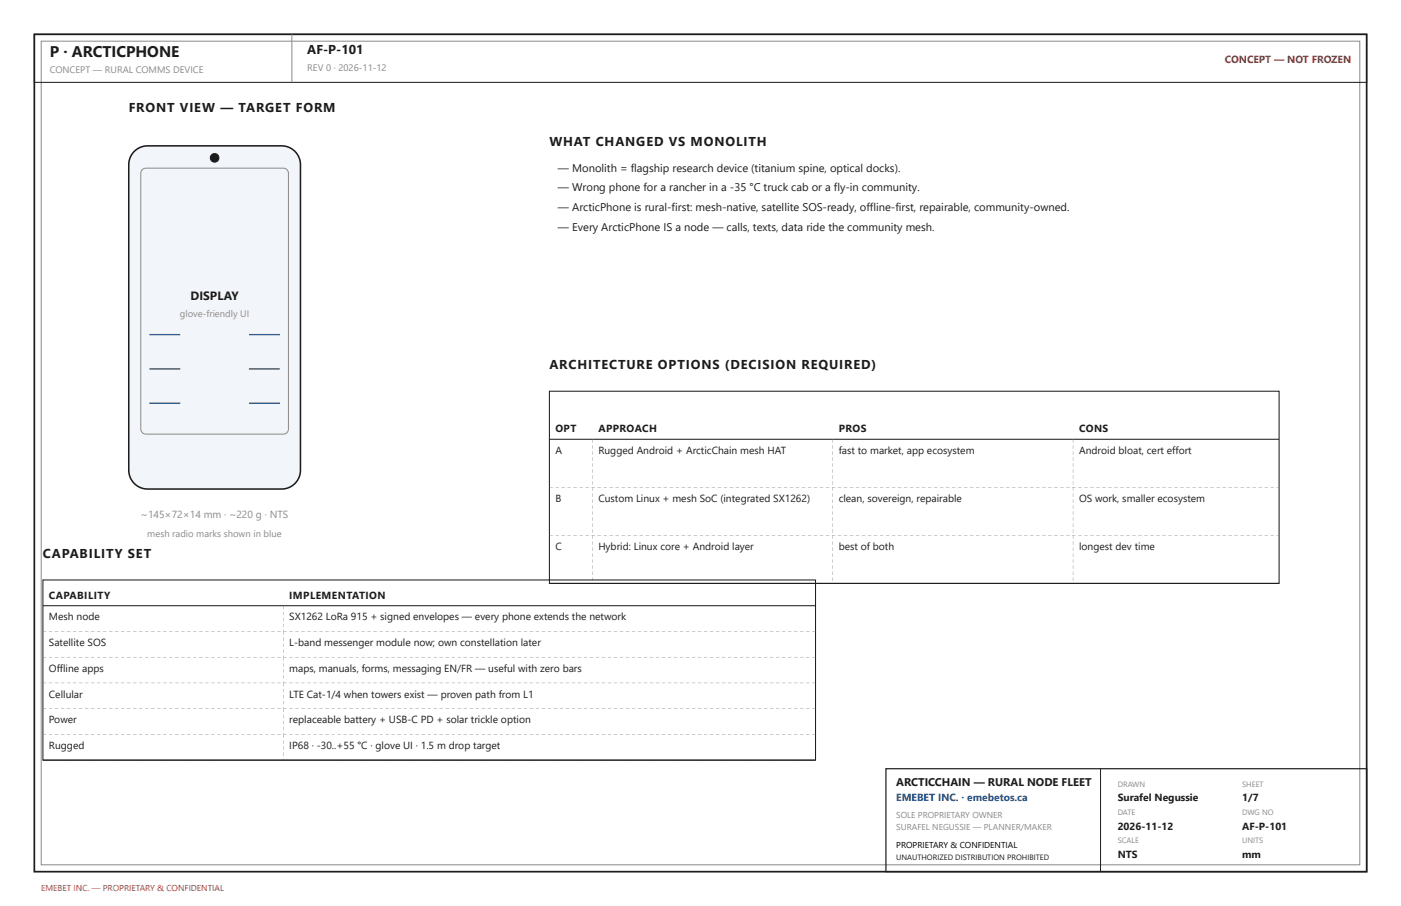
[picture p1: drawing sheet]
<svg xmlns="http://www.w3.org/2000/svg" width="432mm" height="279mm" viewBox="0 0 432 279" stroke-linecap="round" stroke-linejoin="round" font-family="sans-serif">
<path d="M10.6 10.6h410.6v258.2h-410.6z" fill="none" stroke="#1c1c1c" stroke-width=".53"/>
<path d="M12.7 12.7h406.4v254h-406.4zM90 10.6v14.8" fill="none" stroke="#8a8a8a" stroke-width=".31"/>
<path d="M10.6 10.6h410.6v14.8h-410.6z" fill="none" stroke="#1c1c1c" stroke-width=".32"/>
<path d="M41.4 46.7l1.7-1.2 2.2-.5h41.7l1.7 .3 1.3 .7 1.2 1 .9 1.4 .5 2.4v94.4l-.3 1.7-.7 1.3-1 1.2-1.4 .9-2.4 .5h-41.7l-1.6-.4-1.4-.7-1.1-1-.8-1.3-.5-2.4v-94.2l.4-2.2z" fill="#f2f5f9"/>
<path d="M41.4 46.7l1.7-1.2 2.2-.5h41.7l1.7 .3 1.3 .7 1.2 1 .9 1.4 .5 2.4v94.4l-.3 1.7-.7 1.3-1 1.2-1.4 .9-2.4 .5h-41.7l-1.6-.4-1.4-.7-1.1-1-.8-1.3-.5-2.4v-94.2l.4-2.2z" fill="none" stroke="#1c1c1c" stroke-width=".48"/>
<path d="M43.9 52.3l1.1-.4h42.3a1.59 1.59 0 0 1 1.6 1.5v78.9a1.59 1.59 0 0 1-1.6 1.6h-42.3a1.59 1.59 0 0 1-1.6-1.6v-78.9z" fill="none" stroke="#8a8a8a" stroke-width=".31"/>
<circle cx="66.1" cy="48.7" r="1.32" fill="#1c1c1c"/>
<circle cx="66.1" cy="48.7" r="1.32" fill="none" stroke="#1c1c1c" stroke-width=".31"/>
<path d="M46 103.2h9.6M46 113.8h9.6M76.7 103.2h9.6M76.7 113.8h9.6M46 124.4h9.6M76.7 124.4h9.6" fill="none" stroke="#1a4f8a" stroke-width=".4"/>
<path d="M169.3 120.6h224.9v59.3h-224.9zM169.3 135.5h224.9" fill="none" stroke="#1c1c1c" stroke-width=".32"/>
<g fill="#8a8a8a">
<path d="M182.5 135.5l.1 1zM182.5 137.3l.1 1.1zM182.5 139.2l.1 1zM182.5 141l.1 1.1zM182.5 142.9l.1 1zM182.5 144.7l.1 1.1zM182.5 146.6l.1 1zM182.5 148.4l.1 1.1z"/>
<path d="M256.6 135.5l.1 1zM256.6 137.3l.1 1.1zM256.6 139.2l.1 1zM256.6 141l.1 1.1zM256.6 142.9l.1 1zM256.6 144.7l.1 1.1zM256.6 146.6l.1 1zM256.6 148.4l.1 1.1z"/>
<path d="M330.7 135.5l.1 1zM330.7 137.3l.1 1.1zM330.7 139.2l.1 1zM330.7 141l.1 1.1zM330.7 142.9l.1 1zM330.7 144.7l.1 1.1zM330.7 146.6l.1 1zM330.7 148.4l.1 1.1z"/>
<path d="M169.3 150.2l1.1 .1zM171.2 150.2l1 .1zM173 150.2l1.1 .1zM174.9 150.2l1 .1zM176.7 150.2l1.1 .1zM178.6 150.2l1.1 .1zM180.4 150.2l1.1 .1zM182.3 150.2l1.1 .1zM184.1 150.2l1.1 .1zM186 150.2l1.1 .1zM187.9 150.2l1 .1zM189.7 150.2l1.1 .1zM191.6 150.2l1 .1zM193.4 150.2l1.1 .1zM195.3 150.2l1 .1zM197.1 150.2l1.1 .1zM199 150.2l1 .1zM200.8 150.2l1.1 .1zM202.7 150.2l1 .1zM204.5 150.2l1.1 .1zM206.4 150.2l1 .1zM208.2 150.2l1.1 .1zM210.1 150.2l1 .1zM211.9 150.2l1.1 .1zM213.8 150.2l1 .1zM215.6 150.2l1.1 .1zM217.5 150.2l1 .1zM219.3 150.2l1.1 .1zM221.2 150.2l1 .1zM223 150.2l1.1 .1zM224.9 150.2l1.1 .1zM226.7 150.2l1.1 .1zM228.6 150.2l1.1 .1zM230.5 150.2l1 .1zM232.3 150.2l1.1 .1zM234.2 150.2l1 .1zM236 150.2l1.1 .1zM237.9 150.2l1 .1zM239.7 150.2l1.1 .1zM241.6 150.2l1 .1zM243.4 150.2l1.1 .1zM245.3 150.2l1 .1zM247.1 150.2l1.1 .1zM249 150.2l1 .1zM250.8 150.2l1.1 .1zM252.7 150.2l1 .1zM254.5 150.2l1.1 .1zM256.4 150.2l1 .1zM258.2 150.2l1.1 .1zM260.1 150.2l1 .1zM261.9 150.2l1.1 .1zM263.8 150.2l1 .1zM265.6 150.2l1.1 .1zM267.5 150.2l1.1 .1zM269.3 150.2l1.1 .1zM271.2 150.2l1.1 .1zM273 150.2l1.1 .1zM274.9 150.2l1.1 .1zM276.8 150.2l1 .1zM278.6 150.2l1.1 .1zM280.5 150.2l1 .1zM282.3 150.2l1.1 .1zM284.2 150.2l1 .1zM286 150.2l1.1 .1zM287.9 150.2l1 .1zM289.7 150.2l1.1 .1zM291.6 150.2l1 .1zM293.4 150.2l1.1 .1zM295.3 150.2l1 .1zM297.1 150.2l1.1 .1zM299 150.2l1 .1zM300.8 150.2l1.1 .1zM302.7 150.2l1 .1zM304.5 150.2l1.1 .1zM306.4 150.2l1 .1zM308.2 150.2l1.1 .1zM310.1 150.2l1 .1zM311.9 150.2l1.1 .1zM313.8 150.2l1.1 .1zM315.6 150.2l1.1 .1zM317.5 150.2l1.1 .1zM319.4 150.2l1 .1zM321.2 150.2l1.1 .1zM323.1 150.2l1 .1zM324.9 150.2l1.1 .1zM326.8 150.2l1 .1zM328.6 150.2l1.1 .1zM330.5 150.2l1 .1zM332.3 150.2l1.1 .1zM334.2 150.2l1 .1zM336 150.2l1.1 .1zM337.9 150.2l1 .1zM339.7 150.2l1.1 .1zM341.6 150.2l1 .1zM343.4 150.2l1.1 .1zM345.3 150.2l1 .1zM347.1 150.2l1.1 .1zM349 150.2l1 .1zM350.8 150.2l1.1 .1zM352.7 150.2l1 .1zM354.5 150.2l1.1 .1zM356.4 150.2l1.1 .1zM358.2 150.2l1.1 .1zM360.1 150.2l1.1 .1zM361.9 150.2l1.1 .1zM363.8 150.2l1.1 .1zM365.7 150.2l1 .1zM367.5 150.2l1.1 .1zM369.4 150.2l1 .1zM371.2 150.2l1.1 .1zM373.1 150.2l1 .1zM374.9 150.2l1.1 .1zM376.8 150.2l1 .1zM378.6 150.2l1.1 .1zM380.5 150.2l1 .1zM382.3 150.2l1.1 .1zM384.2 150.2l1 .1zM386 150.2l1.1 .1zM387.9 150.2l1 .1zM389.7 150.2l1.1 .1zM391.6 150.2l1 .1zM393.4 150.2l.8 .1z"/>
<path d="M182.5 150.3l.1 1zM182.5 152.1l.1 1.1zM182.5 154l.1 1zM182.5 155.8l.1 1.1zM182.5 157.7l.1 1zM182.5 159.5l.1 1.1zM182.5 161.4l.1 1.1zM182.5 163.2l.1 1.1z"/>
<path d="M256.6 150.3l.1 1zM256.6 152.1l.1 1.1zM256.6 154l.1 1zM256.6 155.8l.1 1.1zM256.6 157.7l.1 1zM256.6 159.5l.1 1.1zM256.6 161.4l.1 1.1zM256.6 163.2l.1 1.1z"/>
<path d="M330.7 150.3l.1 1zM330.7 152.1l.1 1.1zM330.7 154l.1 1zM330.7 155.8l.1 1.1zM330.7 157.7l.1 1zM330.7 159.5l.1 1.1zM330.7 161.4l.1 1.1zM330.7 163.2l.1 1.1z"/>
<path d="M169.3 165l1.1 .2zM171.2 165l1 .2zM173 165l1.1 .2zM174.9 165l1 .2zM176.7 165l1.1 .2zM178.6 165l1.1 .2zM180.4 165l1.1 .2zM182.3 165l1.1 .2zM184.1 165l1.1 .2zM186 165l1.1 .2zM187.9 165l1 .2zM189.7 165l1.1 .2zM191.6 165l1 .2zM193.4 165l1.1 .2zM195.3 165l1 .2zM197.1 165l1.1 .2zM199 165l1 .2zM200.8 165l1.1 .2zM202.7 165l1 .2zM204.5 165l1.1 .2zM206.4 165l1 .2zM208.2 165l1.1 .2zM210.1 165l1 .2zM211.9 165l1.1 .2zM213.8 165l1 .2zM215.6 165l1.1 .2zM217.5 165l1 .2zM219.3 165l1.1 .2zM221.2 165l1 .2zM223 165l1.1 .2zM224.9 165l1.1 .2zM226.7 165l1.1 .2zM228.6 165l1.1 .2zM230.5 165l1 .2zM232.3 165l1.1 .2zM234.2 165l1 .2zM236 165l1.1 .2zM237.9 165l1 .2zM239.7 165l1.1 .2zM241.6 165l1 .2zM243.4 165l1.1 .2zM245.3 165l1 .2zM247.1 165l1.1 .2zM249 165l1 .2zM250.8 165l1.1 .2zM252.7 165l1 .2zM254.5 165l1.1 .2zM256.4 165l1 .2zM258.2 165l1.1 .2zM260.1 165l1 .2zM261.9 165l1.1 .2zM263.8 165l1 .2zM265.6 165l1.1 .2zM267.5 165l1.1 .2zM269.3 165l1.1 .2zM271.2 165l1.1 .2zM273 165l1.1 .2zM274.9 165l1.1 .2zM276.8 165l1 .2zM278.6 165l1.1 .2zM280.5 165l1 .2zM282.3 165l1.1 .2zM284.2 165l1 .2zM286 165l1.1 .2zM287.9 165l1 .2zM289.7 165l1.1 .2zM291.6 165l1 .2zM293.4 165l1.1 .2zM295.3 165l1 .2zM297.1 165l1.1 .2zM299 165l1 .2zM300.8 165l1.1 .2zM302.7 165l1 .2zM304.5 165l1.1 .2zM306.4 165l1 .2zM308.2 165l1.1 .2zM310.1 165l1 .2zM311.9 165l1.1 .2zM313.8 165l1.1 .2zM315.6 165l1.1 .2zM317.5 165l1.1 .2zM319.4 165l1 .2zM321.2 165l1.1 .2zM323.1 165l1 .2zM324.9 165l1.1 .2zM326.8 165l1 .2zM328.6 165l1.1 .2zM330.5 165l1 .2zM332.3 165l1.1 .2zM334.2 165l1 .2zM336 165l1.1 .2zM337.9 165l1 .2zM339.7 165l1.1 .2zM341.6 165l1 .2zM343.4 165l1.1 .2zM345.3 165l1 .2zM347.1 165l1.1 .2zM349 165l1 .2zM350.8 165l1.1 .2zM352.7 165l1 .2zM354.5 165l1.1 .2zM356.4 165l1.1 .2zM358.2 165l1.1 .2zM360.1 165l1.1 .2zM361.9 165l1.1 .2zM363.8 165l1.1 .2zM365.7 165l1 .2zM367.5 165l1.1 .2zM369.4 165l1 .2zM371.2 165l1.1 .2zM373.1 165l1 .2zM374.9 165l1.1 .2zM376.8 165l1 .2zM378.6 165l1.1 .2zM380.5 165l1 .2zM382.3 165l1.1 .2zM384.2 165l1 .2zM386 165l1.1 .2zM387.9 165l1 .2zM389.7 165l1.1 .2zM391.6 165l1 .2zM393.4 165l.8 .2z"/>
<path d="M182.5 165.1l.1 1.1zM182.5 167l.1 1zM182.5 168.8l.1 1.1zM182.5 170.7l.1 1zM182.5 172.5l.1 1.1zM182.5 174.4l.1 1zM182.5 176.2l.1 1.1zM182.5 178.1l.1 1z"/>
<path d="M256.6 165.1l.1 1.1zM256.6 167l.1 1zM256.6 168.8l.1 1.1zM256.6 170.7l.1 1zM256.6 172.5l.1 1.1zM256.6 174.4l.1 1zM256.6 176.2l.1 1.1zM256.6 178.1l.1 1z"/>
<path d="M330.7 165.1l.1 1.1zM330.7 167l.1 1zM330.7 168.8l.1 1.1zM330.7 170.7l.1 1zM330.7 172.5l.1 1.1zM330.7 174.4l.1 1zM330.7 176.2l.1 1.1zM330.7 178.1l.1 1z"/>
<path d="M169.3 179.9l1.1 .1zM171.2 179.9l1 .1zM173 179.9l1.1 .1zM174.9 179.9l1 .1zM176.7 179.9l1.1 .1zM178.6 179.9l1.1 .1zM180.4 179.9l1.1 .1zM182.3 179.9l1.1 .1zM184.1 179.9l1.1 .1zM186 179.9l1.1 .1zM187.9 179.9l1 .1zM189.7 179.9l1.1 .1zM191.6 179.9l1 .1zM193.4 179.9l1.1 .1zM195.3 179.9l1 .1zM197.1 179.9l1.1 .1zM199 179.9l1 .1zM200.8 179.9l1.1 .1zM202.7 179.9l1 .1zM204.5 179.9l1.1 .1zM206.4 179.9l1 .1zM208.2 179.9l1.1 .1zM210.1 179.9l1 .1zM211.9 179.9l1.1 .1zM213.8 179.9l1 .1zM215.6 179.9l1.1 .1zM217.5 179.9l1 .1zM219.3 179.9l1.1 .1zM221.2 179.9l1 .1zM223 179.9l1.1 .1zM224.9 179.9l1.1 .1zM226.7 179.9l1.1 .1zM228.6 179.9l1.1 .1zM230.5 179.9l1 .1zM232.3 179.9l1.1 .1zM234.2 179.9l1 .1zM236 179.9l1.1 .1zM237.9 179.9l1 .1zM239.7 179.9l1.1 .1zM241.6 179.9l1 .1zM243.4 179.9l1.1 .1zM245.3 179.9l1 .1zM247.1 179.9l1.1 .1zM249 179.9l1 .1zM250.8 179.9l1.1 .1zM252.7 179.9l1 .1zM254.5 179.9l1.1 .1zM256.4 179.9l1 .1zM258.2 179.9l1.1 .1zM260.1 179.9l1 .1zM261.9 179.9l1.1 .1zM263.8 179.9l1 .1zM265.6 179.9l1.1 .1zM267.5 179.9l1.1 .1zM269.3 179.9l1.1 .1zM271.2 179.9l1.1 .1zM273 179.9l1.1 .1zM274.9 179.9l1.1 .1zM276.8 179.9l1 .1zM278.6 179.9l1.1 .1zM280.5 179.9l1 .1zM282.3 179.9l1.1 .1zM284.2 179.9l1 .1zM286 179.9l1.1 .1zM287.9 179.9l1 .1zM289.7 179.9l1.1 .1zM291.6 179.9l1 .1zM293.4 179.9l1.1 .1zM295.3 179.9l1 .1zM297.1 179.9l1.1 .1zM299 179.9l1 .1zM300.8 179.9l1.1 .1zM302.7 179.9l1 .1zM304.5 179.9l1.1 .1zM306.4 179.9l1 .1zM308.2 179.9l1.1 .1zM310.1 179.9l1 .1zM311.9 179.9l1.1 .1zM313.8 179.9l1.1 .1zM315.6 179.9l1.1 .1zM317.5 179.9l1.1 .1zM319.4 179.9l1 .1zM321.2 179.9l1.1 .1zM323.1 179.9l1 .1zM324.9 179.9l1.1 .1zM326.8 179.9l1 .1zM328.6 179.9l1.1 .1zM330.5 179.9l1 .1zM332.3 179.9l1.1 .1zM334.2 179.9l1 .1zM336 179.9l1.1 .1zM337.9 179.9l1 .1zM339.7 179.9l1.1 .1zM341.6 179.9l1 .1zM343.4 179.9l1.1 .1zM345.3 179.9l1 .1zM347.1 179.9l1.1 .1zM349 179.9l1 .1zM350.8 179.9l1.1 .1zM352.7 179.9l1 .1zM354.5 179.9l1.1 .1zM356.4 179.9l1.1 .1zM358.2 179.9l1.1 .1zM360.1 179.9l1.1 .1zM361.9 179.9l1.1 .1zM363.8 179.9l1.1 .1zM365.7 179.9l1 .1zM367.5 179.9l1.1 .1zM369.4 179.9l1 .1zM371.2 179.9l1.1 .1zM373.1 179.9l1 .1zM374.9 179.9l1.1 .1zM376.8 179.9l1 .1zM378.6 179.9l1.1 .1zM380.5 179.9l1 .1zM382.3 179.9l1.1 .1zM384.2 179.9l1 .1zM386 179.9l1.1 .1zM387.9 179.9l1 .1zM389.7 179.9l1.1 .1zM391.6 179.9l1 .1zM393.4 179.9l.8 .1z"/>
</g>
<path d="M13.2 178.9h238.2v55.5h-238.2zM169.3 179.9h224.9M13.2 186.8h238.2" fill="none" stroke="#1c1c1c" stroke-width=".32"/>
<g fill="#8a8a8a">
<path d="M87.2 186.8l.2 1.1zM87.2 188.6l.2 1.1zM87.2 190.5l.2 1.1zM87.2 192.4l.2 1zM87.2 194.2l.2 .5z"/>
<path d="M13.2 194.7l1.1 .1zM15.1 194.7l1 .1zM16.9 194.7l1.1 .1zM18.8 194.7l1 .1zM20.6 194.7l1.1 .1zM22.5 194.7l1 .1zM24.3 194.7l1.1 .1zM26.2 194.7l1.1 .1zM28 194.7l1.1 .1zM29.9 194.7l1.1 .1zM31.7 194.7l1.1 .1zM33.6 194.7l1.1 .1zM35.5 194.7l1 .1zM37.3 194.7l1.1 .1zM39.2 194.7l1 .1zM41 194.7l1.1 .1zM42.9 194.7l1 .1zM44.7 194.7l1.1 .1zM46.6 194.7l1 .1zM48.4 194.7l1.1 .1zM50.3 194.7l1 .1zM52.1 194.7l1.1 .1zM54 194.7l1 .1zM55.8 194.7l1.1 .1zM57.7 194.7l1 .1zM59.5 194.7l1.1 .1zM61.4 194.7l1 .1zM63.2 194.7l1.1 .1zM65.1 194.7l1 .1zM66.9 194.7l1.1 .1zM68.8 194.7l1 .1zM70.6 194.7l1.1 .1zM72.5 194.7l1.1 .1zM74.3 194.7l1.1 .1zM76.2 194.7l1.1 .1zM78.1 194.7l1 .1zM79.9 194.7l1.1 .1zM81.8 194.7l1 .1zM83.6 194.7l1.1 .1zM85.5 194.7l1 .1zM87.3 194.7l1.1 .1zM89.2 194.7l1 .1zM91 194.7l1.1 .1zM92.9 194.7l1 .1zM94.7 194.7l1.1 .1zM96.6 194.7l1 .1zM98.4 194.7l1.1 .1zM100.3 194.7l1 .1zM102.1 194.7l1.1 .1zM104 194.7l1 .1zM105.8 194.7l1.1 .1zM107.7 194.7l1 .1zM109.5 194.7l1.1 .1zM111.4 194.7l1 .1zM113.2 194.7l1.1 .1zM115.1 194.7l1.1 .1zM116.9 194.7l1.1 .1zM118.8 194.7l1.1 .1zM120.6 194.7l1.1 .1zM122.5 194.7l1.1 .1zM124.4 194.7l1 .1zM126.2 194.7l1.1 .1zM128.1 194.7l1 .1zM129.9 194.7l1.1 .1zM131.8 194.7l1 .1zM133.6 194.7l1.1 .1zM135.5 194.7l1 .1zM137.3 194.7l1.1 .1zM139.2 194.7l1 .1zM141 194.7l1.1 .1zM142.9 194.7l1 .1zM144.7 194.7l1.1 .1zM146.6 194.7l1 .1zM148.4 194.7l1.1 .1zM150.3 194.7l1 .1zM152.1 194.7l1.1 .1zM154 194.7l1 .1zM155.8 194.7l1.1 .1zM157.7 194.7l1 .1zM159.5 194.7l1.1 .1zM161.4 194.7l1.1 .1zM163.2 194.7l1.1 .1zM165.1 194.7l1.1 .1zM167 194.7l1 .1zM168.8 194.7l1.1 .1zM170.7 194.7l1 .1zM172.5 194.7l1.1 .1zM174.4 194.7l1 .1zM176.2 194.7l1.1 .1zM178.1 194.7l1 .1zM179.9 194.7l1.1 .1zM181.8 194.7l1 .1zM183.6 194.7l1.1 .1zM185.5 194.7l1 .1zM187.3 194.7l1.1 .1zM189.2 194.7l1 .1zM191 194.7l1.1 .1zM192.9 194.7l1 .1zM194.7 194.7l1.1 .1zM196.6 194.7l1 .1zM198.4 194.7l1.1 .1zM200.3 194.7l1 .1zM202.1 194.7l1.1 .1zM204 194.7l1.1 .1zM205.8 194.7l1.1 .1zM207.7 194.7l1.1 .1zM209.5 194.7l1.1 .1zM211.4 194.7l1.1 .1zM213.3 194.7l1 .1zM215.1 194.7l1.1 .1zM217 194.7l1 .1zM218.8 194.7l1.1 .1zM220.7 194.7l1 .1zM222.5 194.7l1.1 .1zM224.4 194.7l1 .1zM226.2 194.7l1.1 .1zM228.1 194.7l1 .1zM229.9 194.7l1.1 .1zM231.8 194.7l1 .1zM233.6 194.7l1.1 .1zM235.5 194.7l1 .1zM237.3 194.7l1.1 .1zM239.2 194.7l1 .1zM241 194.7l1.1 .1zM242.9 194.7l1 .1zM244.7 194.7l1.1 .1zM246.6 194.7l1 .1zM248.4 194.7l1.1 .1zM250.3 194.7l1.1 .1z"/>
<path d="M87.2 194.7l.2 1.1zM87.2 196.6l.2 1zM87.2 198.4l.2 1.1zM87.2 200.3l.2 1zM87.2 202.1l.2 .6z"/>
<path d="M13.2 202.6l1.1 .1zM15.1 202.6l1 .1zM16.9 202.6l1.1 .1zM18.8 202.6l1 .1zM20.6 202.6l1.1 .1zM22.5 202.6l1 .1zM24.3 202.6l1.1 .1zM26.2 202.6l1.1 .1zM28 202.6l1.1 .1zM29.9 202.6l1.1 .1zM31.7 202.6l1.1 .1zM33.6 202.6l1.1 .1zM35.5 202.6l1 .1zM37.3 202.6l1.1 .1zM39.2 202.6l1 .1zM41 202.6l1.1 .1zM42.9 202.6l1 .1zM44.7 202.6l1.1 .1zM46.6 202.6l1 .1zM48.4 202.6l1.1 .1zM50.3 202.6l1 .1zM52.1 202.6l1.1 .1zM54 202.6l1 .1zM55.8 202.6l1.1 .1zM57.7 202.6l1 .1zM59.5 202.6l1.1 .1zM61.4 202.6l1 .1zM63.2 202.6l1.1 .1zM65.1 202.6l1 .1zM66.9 202.6l1.1 .1zM68.8 202.6l1 .1zM70.6 202.6l1.1 .1zM72.5 202.6l1.1 .1zM74.3 202.6l1.1 .1zM76.2 202.6l1.1 .1zM78.1 202.6l1 .1zM79.9 202.6l1.1 .1zM81.8 202.6l1 .1zM83.6 202.6l1.1 .1zM85.5 202.6l1 .1zM87.3 202.6l1.1 .1zM89.2 202.6l1 .1zM91 202.6l1.1 .1zM92.9 202.6l1 .1zM94.7 202.6l1.1 .1zM96.6 202.6l1 .1zM98.4 202.6l1.1 .1zM100.3 202.6l1 .1zM102.1 202.6l1.1 .1zM104 202.6l1 .1zM105.8 202.6l1.1 .1zM107.7 202.6l1 .1zM109.5 202.6l1.1 .1zM111.4 202.6l1 .1zM113.2 202.6l1.1 .1zM115.1 202.6l1.1 .1zM116.9 202.6l1.1 .1zM118.8 202.6l1.1 .1zM120.6 202.6l1.1 .1zM122.5 202.6l1.1 .1zM124.4 202.6l1 .1zM126.2 202.6l1.1 .1zM128.1 202.6l1 .1zM129.9 202.6l1.1 .1zM131.8 202.6l1 .1zM133.6 202.6l1.1 .1zM135.5 202.6l1 .1zM137.3 202.6l1.1 .1zM139.2 202.6l1 .1zM141 202.6l1.1 .1zM142.9 202.6l1 .1zM144.7 202.6l1.1 .1zM146.6 202.6l1 .1zM148.4 202.6l1.1 .1zM150.3 202.6l1 .1zM152.1 202.6l1.1 .1zM154 202.6l1 .1zM155.8 202.6l1.1 .1zM157.7 202.6l1 .1zM159.5 202.6l1.1 .1zM161.4 202.6l1.1 .1zM163.2 202.6l1.1 .1zM165.1 202.6l1.1 .1zM167 202.6l1 .1zM168.8 202.6l1.1 .1zM170.7 202.6l1 .1zM172.5 202.6l1.1 .1zM174.4 202.6l1 .1zM176.2 202.6l1.1 .1zM178.1 202.6l1 .1zM179.9 202.6l1.1 .1zM181.8 202.6l1 .1zM183.6 202.6l1.1 .1zM185.5 202.6l1 .1zM187.3 202.6l1.1 .1zM189.2 202.6l1 .1zM191 202.6l1.1 .1zM192.9 202.6l1 .1zM194.7 202.6l1.1 .1zM196.6 202.6l1 .1zM198.4 202.6l1.1 .1zM200.3 202.6l1 .1zM202.1 202.6l1.1 .1zM204 202.6l1.1 .1zM205.8 202.6l1.1 .1zM207.7 202.6l1.1 .1zM209.5 202.6l1.1 .1zM211.4 202.6l1.1 .1zM213.3 202.6l1 .1zM215.1 202.6l1.1 .1zM217 202.6l1 .1zM218.8 202.6l1.1 .1zM220.7 202.6l1 .1zM222.5 202.6l1.1 .1zM224.4 202.6l1 .1zM226.2 202.6l1.1 .1zM228.1 202.6l1 .1zM229.9 202.6l1.1 .1zM231.8 202.6l1 .1zM233.6 202.6l1.1 .1zM235.5 202.6l1 .1zM237.3 202.6l1.1 .1zM239.2 202.6l1 .1zM241 202.6l1.1 .1zM242.9 202.6l1 .1zM244.7 202.6l1.1 .1zM246.6 202.6l1 .1zM248.4 202.6l1.1 .1zM250.3 202.6l1.1 .1z"/>
<path d="M87.2 202.7l.2 1zM87.2 204.5l.2 1.1zM87.2 206.4l.2 1zM87.2 208.2l.2 1.1zM87.2 210.1l.2 .5z"/>
<path d="M13.2 210.5l1.1 .2zM15.1 210.5l1 .2zM16.9 210.5l1.1 .2zM18.8 210.5l1 .2zM20.6 210.5l1.1 .2zM22.5 210.5l1 .2zM24.3 210.5l1.1 .2zM26.2 210.5l1.1 .2zM28 210.5l1.1 .2zM29.9 210.5l1.1 .2zM31.7 210.5l1.1 .2zM33.6 210.5l1.1 .2zM35.5 210.5l1 .2zM37.3 210.5l1.1 .2zM39.2 210.5l1 .2zM41 210.5l1.1 .2zM42.9 210.5l1 .2zM44.7 210.5l1.1 .2zM46.6 210.5l1 .2zM48.4 210.5l1.1 .2zM50.3 210.5l1 .2zM52.1 210.5l1.1 .2zM54 210.5l1 .2zM55.8 210.5l1.1 .2zM57.7 210.5l1 .2zM59.5 210.5l1.1 .2zM61.4 210.5l1 .2zM63.2 210.5l1.1 .2zM65.1 210.5l1 .2zM66.9 210.5l1.1 .2zM68.8 210.5l1 .2zM70.6 210.5l1.1 .2zM72.5 210.5l1.1 .2zM74.3 210.5l1.1 .2zM76.2 210.5l1.1 .2zM78.1 210.5l1 .2zM79.9 210.5l1.1 .2zM81.8 210.5l1 .2zM83.6 210.5l1.1 .2zM85.5 210.5l1 .2zM87.3 210.5l1.1 .2zM89.2 210.5l1 .2zM91 210.5l1.1 .2zM92.9 210.5l1 .2zM94.7 210.5l1.1 .2zM96.6 210.5l1 .2zM98.4 210.5l1.1 .2zM100.3 210.5l1 .2zM102.1 210.5l1.1 .2zM104 210.5l1 .2zM105.8 210.5l1.1 .2zM107.7 210.5l1 .2zM109.5 210.5l1.1 .2zM111.4 210.5l1 .2zM113.2 210.5l1.1 .2zM115.1 210.5l1.1 .2zM116.9 210.5l1.1 .2zM118.8 210.5l1.1 .2zM120.6 210.5l1.1 .2zM122.5 210.5l1.1 .2zM124.4 210.5l1 .2zM126.2 210.5l1.1 .2zM128.1 210.5l1 .2zM129.9 210.5l1.1 .2zM131.8 210.5l1 .2zM133.6 210.5l1.1 .2zM135.5 210.5l1 .2zM137.3 210.5l1.1 .2zM139.2 210.5l1 .2zM141 210.5l1.1 .2zM142.9 210.5l1 .2zM144.7 210.5l1.1 .2zM146.6 210.5l1 .2zM148.4 210.5l1.1 .2zM150.3 210.5l1 .2zM152.1 210.5l1.1 .2zM154 210.5l1 .2zM155.8 210.5l1.1 .2zM157.7 210.5l1 .2zM159.5 210.5l1.1 .2zM161.4 210.5l1.1 .2zM163.2 210.5l1.1 .2zM165.1 210.5l1.1 .2zM167 210.5l1 .2zM168.8 210.5l1.1 .2zM170.7 210.5l1 .2zM172.5 210.5l1.1 .2zM174.4 210.5l1 .2zM176.2 210.5l1.1 .2zM178.1 210.5l1 .2zM179.9 210.5l1.1 .2zM181.8 210.5l1 .2zM183.6 210.5l1.1 .2zM185.5 210.5l1 .2zM187.3 210.5l1.1 .2zM189.2 210.5l1 .2zM191 210.5l1.1 .2zM192.9 210.5l1 .2zM194.7 210.5l1.1 .2zM196.6 210.5l1 .2zM198.4 210.5l1.1 .2zM200.3 210.5l1 .2zM202.1 210.5l1.1 .2zM204 210.5l1.1 .2zM205.8 210.5l1.1 .2zM207.7 210.5l1.1 .2zM209.5 210.5l1.1 .2zM211.4 210.5l1.1 .2zM213.3 210.5l1 .2zM215.1 210.5l1.1 .2zM217 210.5l1 .2zM218.8 210.5l1.1 .2zM220.7 210.5l1 .2zM222.5 210.5l1.1 .2zM224.4 210.5l1 .2zM226.2 210.5l1.1 .2zM228.1 210.5l1 .2zM229.9 210.5l1.1 .2zM231.8 210.5l1 .2zM233.6 210.5l1.1 .2zM235.5 210.5l1 .2zM237.3 210.5l1.1 .2zM239.2 210.5l1 .2zM241 210.5l1.1 .2zM242.9 210.5l1 .2zM244.7 210.5l1.1 .2zM246.6 210.5l1 .2zM248.4 210.5l1.1 .2zM250.3 210.5l1.1 .2z"/>
<path d="M87.2 210.6l.2 1.1zM87.2 212.5l.2 1zM87.2 214.3l.2 1.1zM87.2 216.2l.2 1zM87.2 218l.2 .5z"/>
<path d="M13.2 218.5l1.1 .1zM15.1 218.5l1 .1zM16.9 218.5l1.1 .1zM18.8 218.5l1 .1zM20.6 218.5l1.1 .1zM22.5 218.5l1 .1zM24.3 218.5l1.1 .1zM26.2 218.5l1.1 .1zM28 218.5l1.1 .1zM29.9 218.5l1.1 .1zM31.7 218.5l1.1 .1zM33.6 218.5l1.1 .1zM35.5 218.5l1 .1zM37.3 218.5l1.1 .1zM39.2 218.5l1 .1zM41 218.5l1.1 .1zM42.9 218.5l1 .1zM44.7 218.5l1.1 .1zM46.6 218.5l1 .1zM48.4 218.5l1.1 .1zM50.3 218.5l1 .1zM52.1 218.5l1.1 .1zM54 218.5l1 .1zM55.8 218.5l1.1 .1zM57.7 218.5l1 .1zM59.5 218.5l1.1 .1zM61.4 218.5l1 .1zM63.2 218.5l1.1 .1zM65.1 218.5l1 .1zM66.9 218.5l1.1 .1zM68.8 218.5l1 .1zM70.6 218.5l1.1 .1zM72.5 218.5l1.1 .1zM74.3 218.5l1.1 .1zM76.2 218.5l1.1 .1zM78.1 218.5l1 .1zM79.9 218.5l1.1 .1zM81.8 218.5l1 .1zM83.6 218.5l1.1 .1zM85.5 218.5l1 .1zM87.3 218.5l1.1 .1zM89.2 218.5l1 .1zM91 218.5l1.1 .1zM92.9 218.5l1 .1zM94.7 218.5l1.1 .1zM96.6 218.5l1 .1zM98.4 218.5l1.1 .1zM100.3 218.5l1 .1zM102.1 218.5l1.1 .1zM104 218.5l1 .1zM105.8 218.5l1.1 .1zM107.7 218.5l1 .1zM109.5 218.5l1.1 .1zM111.4 218.5l1 .1zM113.2 218.5l1.1 .1zM115.1 218.5l1.1 .1zM116.9 218.5l1.1 .1zM118.8 218.5l1.1 .1zM120.6 218.5l1.1 .1zM122.5 218.5l1.1 .1zM124.4 218.5l1 .1zM126.2 218.5l1.1 .1zM128.1 218.5l1 .1zM129.9 218.5l1.1 .1zM131.8 218.5l1 .1zM133.6 218.5l1.1 .1zM135.5 218.5l1 .1zM137.3 218.5l1.1 .1zM139.2 218.5l1 .1zM141 218.5l1.1 .1zM142.9 218.5l1 .1zM144.7 218.5l1.1 .1zM146.6 218.5l1 .1zM148.4 218.5l1.1 .1zM150.3 218.5l1 .1zM152.1 218.5l1.1 .1zM154 218.5l1 .1zM155.8 218.5l1.1 .1zM157.7 218.5l1 .1zM159.5 218.5l1.1 .1zM161.4 218.5l1.1 .1zM163.2 218.5l1.1 .1zM165.1 218.5l1.1 .1zM167 218.5l1 .1zM168.8 218.5l1.1 .1zM170.7 218.5l1 .1zM172.5 218.5l1.1 .1zM174.4 218.5l1 .1zM176.2 218.5l1.1 .1zM178.1 218.5l1 .1zM179.9 218.5l1.1 .1zM181.8 218.5l1 .1zM183.6 218.5l1.1 .1zM185.5 218.5l1 .1zM187.3 218.5l1.1 .1zM189.2 218.5l1 .1zM191 218.5l1.1 .1zM192.9 218.5l1 .1zM194.7 218.5l1.1 .1zM196.6 218.5l1 .1zM198.4 218.5l1.1 .1zM200.3 218.5l1 .1zM202.1 218.5l1.1 .1zM204 218.5l1.1 .1zM205.8 218.5l1.1 .1zM207.7 218.5l1.1 .1zM209.5 218.5l1.1 .1zM211.4 218.5l1.1 .1zM213.3 218.5l1 .1zM215.1 218.5l1.1 .1zM217 218.5l1 .1zM218.8 218.5l1.1 .1zM220.7 218.5l1 .1zM222.5 218.5l1.1 .1zM224.4 218.5l1 .1zM226.2 218.5l1.1 .1zM228.1 218.5l1 .1zM229.9 218.5l1.1 .1zM231.8 218.5l1 .1zM233.6 218.5l1.1 .1zM235.5 218.5l1 .1zM237.3 218.5l1.1 .1zM239.2 218.5l1 .1zM241 218.5l1.1 .1zM242.9 218.5l1 .1zM244.7 218.5l1.1 .1zM246.6 218.5l1 .1zM248.4 218.5l1.1 .1zM250.3 218.5l1.1 .1z"/>
<path d="M87.2 218.5l.2 1.1zM87.2 220.4l.2 1.1zM87.2 222.2l.2 1.1zM87.2 224.1l.2 1.1zM87.2 226l.2 .5z"/>
<path d="M13.2 226.4l1.1 .1zM15.1 226.4l1 .1zM16.9 226.4l1.1 .1zM18.8 226.4l1 .1zM20.6 226.4l1.1 .1zM22.5 226.4l1 .1zM24.3 226.4l1.1 .1zM26.2 226.4l1.1 .1zM28 226.4l1.1 .1zM29.9 226.4l1.1 .1zM31.7 226.4l1.1 .1zM33.6 226.4l1.1 .1zM35.5 226.4l1 .1zM37.3 226.4l1.1 .1zM39.2 226.4l1 .1zM41 226.4l1.1 .1zM42.9 226.4l1 .1zM44.7 226.4l1.1 .1zM46.6 226.4l1 .1zM48.4 226.4l1.1 .1zM50.3 226.4l1 .1zM52.1 226.4l1.1 .1zM54 226.4l1 .1zM55.8 226.4l1.1 .1zM57.7 226.4l1 .1zM59.5 226.4l1.1 .1zM61.4 226.4l1 .1zM63.2 226.4l1.1 .1zM65.1 226.4l1 .1zM66.9 226.4l1.1 .1zM68.8 226.4l1 .1zM70.6 226.4l1.1 .1zM72.5 226.4l1.1 .1zM74.3 226.4l1.1 .1zM76.2 226.4l1.1 .1zM78.1 226.4l1 .1zM79.9 226.4l1.1 .1zM81.8 226.4l1 .1zM83.6 226.4l1.1 .1zM85.5 226.4l1 .1zM87.3 226.4l1.1 .1zM89.2 226.4l1 .1zM91 226.4l1.1 .1zM92.9 226.4l1 .1zM94.7 226.4l1.1 .1zM96.6 226.4l1 .1zM98.4 226.4l1.1 .1zM100.3 226.4l1 .1zM102.1 226.4l1.1 .1zM104 226.4l1 .1zM105.8 226.4l1.1 .1zM107.7 226.4l1 .1zM109.5 226.4l1.1 .1zM111.4 226.4l1 .1zM113.2 226.4l1.1 .1zM115.1 226.4l1.1 .1zM116.9 226.4l1.1 .1zM118.8 226.4l1.1 .1zM120.6 226.4l1.1 .1zM122.5 226.4l1.1 .1zM124.4 226.4l1 .1zM126.2 226.4l1.1 .1zM128.1 226.4l1 .1zM129.9 226.4l1.1 .1zM131.8 226.4l1 .1zM133.6 226.4l1.1 .1zM135.5 226.4l1 .1zM137.3 226.4l1.1 .1zM139.2 226.4l1 .1zM141 226.4l1.1 .1zM142.9 226.4l1 .1zM144.7 226.4l1.1 .1zM146.6 226.4l1 .1zM148.4 226.4l1.1 .1zM150.3 226.4l1 .1zM152.1 226.4l1.1 .1zM154 226.4l1 .1zM155.8 226.4l1.1 .1zM157.7 226.4l1 .1zM159.5 226.4l1.1 .1zM161.4 226.4l1.1 .1zM163.2 226.4l1.1 .1zM165.1 226.4l1.1 .1zM167 226.4l1 .1zM168.8 226.4l1.1 .1zM170.7 226.4l1 .1zM172.5 226.4l1.1 .1zM174.4 226.4l1 .1zM176.2 226.4l1.1 .1zM178.1 226.4l1 .1zM179.9 226.4l1.1 .1zM181.8 226.4l1 .1zM183.6 226.4l1.1 .1zM185.5 226.4l1 .1zM187.3 226.4l1.1 .1zM189.2 226.4l1 .1zM191 226.4l1.1 .1zM192.9 226.4l1 .1zM194.7 226.4l1.1 .1zM196.6 226.4l1 .1zM198.4 226.4l1.1 .1zM200.3 226.4l1 .1zM202.1 226.4l1.1 .1zM204 226.4l1.1 .1zM205.8 226.4l1.1 .1zM207.7 226.4l1.1 .1zM209.5 226.4l1.1 .1zM211.4 226.4l1.1 .1zM213.3 226.4l1 .1zM215.1 226.4l1.1 .1zM217 226.4l1 .1zM218.8 226.4l1.1 .1zM220.7 226.4l1 .1zM222.5 226.4l1.1 .1zM224.4 226.4l1 .1zM226.2 226.4l1.1 .1zM228.1 226.4l1 .1zM229.9 226.4l1.1 .1zM231.8 226.4l1 .1zM233.6 226.4l1.1 .1zM235.5 226.4l1 .1zM237.3 226.4l1.1 .1zM239.2 226.4l1 .1zM241 226.4l1.1 .1zM242.9 226.4l1 .1zM244.7 226.4l1.1 .1zM246.6 226.4l1 .1zM248.4 226.4l1.1 .1zM250.3 226.4l1.1 .1z"/>
<path d="M87.2 226.5l.2 1zM87.2 228.3l.2 1.1zM87.2 230.2l.2 1zM87.2 232l.2 1.1zM87.2 233.9l.2 .5z"/>
<path d="M13.2 234.4l1.1 .1zM15.1 234.4l1 .1zM16.9 234.4l1.1 .1zM18.8 234.4l1 .1zM20.6 234.4l1.1 .1zM22.5 234.4l1 .1zM24.3 234.4l1.1 .1zM26.2 234.4l1.1 .1zM28 234.4l1.1 .1zM29.9 234.4l1.1 .1zM31.7 234.4l1.1 .1zM33.6 234.4l1.1 .1zM35.5 234.4l1 .1zM37.3 234.4l1.1 .1zM39.2 234.4l1 .1zM41 234.4l1.1 .1zM42.9 234.4l1 .1zM44.7 234.4l1.1 .1zM46.6 234.4l1 .1zM48.4 234.4l1.1 .1zM50.3 234.4l1 .1zM52.1 234.4l1.1 .1zM54 234.4l1 .1zM55.8 234.4l1.1 .1zM57.7 234.4l1 .1zM59.5 234.4l1.1 .1zM61.4 234.4l1 .1zM63.2 234.4l1.1 .1zM65.1 234.4l1 .1zM66.9 234.4l1.1 .1zM68.8 234.4l1 .1zM70.6 234.4l1.1 .1zM72.5 234.4l1.1 .1zM74.3 234.4l1.1 .1zM76.2 234.4l1.1 .1zM78.1 234.4l1 .1zM79.9 234.4l1.1 .1zM81.8 234.4l1 .1zM83.6 234.4l1.1 .1zM85.5 234.4l1 .1zM87.3 234.4l1.1 .1zM89.2 234.4l1 .1zM91 234.4l1.1 .1zM92.9 234.4l1 .1zM94.7 234.4l1.1 .1zM96.6 234.4l1 .1zM98.4 234.4l1.1 .1zM100.3 234.4l1 .1zM102.1 234.4l1.1 .1zM104 234.4l1 .1zM105.8 234.4l1.1 .1zM107.7 234.4l1 .1zM109.5 234.4l1.1 .1zM111.4 234.4l1 .1zM113.2 234.4l1.1 .1zM115.1 234.4l1.1 .1zM116.9 234.4l1.1 .1zM118.8 234.4l1.1 .1zM120.6 234.4l1.1 .1zM122.5 234.4l1.1 .1zM124.4 234.4l1 .1zM126.2 234.4l1.1 .1zM128.1 234.4l1 .1zM129.9 234.4l1.1 .1zM131.8 234.4l1 .1zM133.6 234.4l1.1 .1zM135.5 234.4l1 .1zM137.3 234.4l1.1 .1zM139.2 234.4l1 .1zM141 234.4l1.1 .1zM142.9 234.4l1 .1zM144.7 234.4l1.1 .1zM146.6 234.4l1 .1zM148.4 234.4l1.1 .1zM150.3 234.4l1 .1zM152.1 234.4l1.1 .1zM154 234.4l1 .1zM155.8 234.4l1.1 .1zM157.7 234.4l1 .1zM159.5 234.4l1.1 .1zM161.4 234.4l1.1 .1zM163.2 234.4l1.1 .1zM165.1 234.4l1.1 .1zM167 234.4l1 .1zM168.8 234.4l1.1 .1zM170.7 234.4l1 .1zM172.5 234.4l1.1 .1zM174.4 234.4l1 .1zM176.2 234.4l1.1 .1zM178.1 234.4l1 .1zM179.9 234.4l1.1 .1zM181.8 234.4l1 .1zM183.6 234.4l1.1 .1zM185.5 234.4l1 .1zM187.3 234.4l1.1 .1zM189.2 234.4l1 .1zM191 234.4l1.1 .1zM192.9 234.4l1 .1zM194.7 234.4l1.1 .1zM196.6 234.4l1 .1zM198.4 234.4l1.1 .1zM200.3 234.4l1 .1zM202.1 234.4l1.1 .1zM204 234.4l1.1 .1zM205.8 234.4l1.1 .1zM207.7 234.4l1.1 .1zM209.5 234.4l1.1 .1zM211.4 234.4l1.1 .1zM213.3 234.4l1 .1zM215.1 234.4l1.1 .1zM217 234.4l1 .1zM218.8 234.4l1.1 .1zM220.7 234.4l1 .1zM222.5 234.4l1.1 .1zM224.4 234.4l1 .1zM226.2 234.4l1.1 .1zM228.1 234.4l1 .1zM229.9 234.4l1.1 .1zM231.8 234.4l1 .1zM233.6 234.4l1.1 .1zM235.5 234.4l1 .1zM237.3 234.4l1.1 .1zM239.2 234.4l1 .1zM241 234.4l1.1 .1zM242.9 234.4l1 .1zM244.7 234.4l1.1 .1zM246.6 234.4l1 .1zM248.4 234.4l1.1 .1zM250.3 234.4l1.1 .1z"/>
</g>
<path d="M13.2 234.4h238.2" fill="none" stroke="#1c1c1c" stroke-width=".32"/>
<path d="M273 237.1h148.2v31.7h-148.2z" fill="none" stroke="#1c1c1c" stroke-width=".37"/>
<path d="M339.2 237.1v31.7" fill="none" stroke="#1c1c1c" stroke-width=".31"/>
<text font-size="4.8" fill="#1c1c1c" x="15.3" y="17.5">P · ARCTICPHONE</text>
<g font-size="4" fill="#1c1c1c">
<text x="94.7" y="16.7">AF-P-101</text>
<text x="39.7" y="34.4">FRONT VIEW — TARGET FORM</text>
<text x="169.3" y="45">WHAT CHANGED VS MONOLITH</text>
<text x="169.3" y="113.8">ARCHITECTURE OPTIONS (DECISION REQUIRED)</text>
<text x="13.2" y="172">CAPABILITY SET</text>
</g>
<text font-size="3.7" fill="#1c1c1c" x="58.7" y="92.6">DISPLAY</text>
<g font-size="3.4" fill="#1c1c1c">
<text x="172" y="52.9">— Monolith = flagship research device (titanium spine, optical docks).</text>
<text x="172" y="59">— Wrong phone for a rancher in a -35 °C truck cab or a fly-in community.</text>
<text x="172" y="65.1">— ArcticPhone is rural-first: mesh-native, satellite SOS-ready, offline-first, repairable, community-owned.</text>
<text x="172" y="71.2">— Every ArcticPhone IS a node — calls, texts, data ride the community mesh.</text>
<text x="276.2" y="242.4">ARCTICCHAIN — RURAL NODE FLEET</text>
</g>
<text font-size="3.2" fill="#b3261e" x="377.5" y="19.6">CONCEPT — NOT FROZEN</text>
<g font-size="3.2" fill="#1c1c1c">
<text x="171.2" y="133.3">OPT</text>
<text x="184.4" y="133.3">APPROACH</text>
<text x="258.5" y="133.3">PROS</text>
<text x="332.6" y="133.3">CONS</text>
<text x="171.2" y="140">A</text>
<text x="184.4" y="140">Rugged Android + ArcticChain mesh HAT</text>
<text x="258.5" y="140">fast to market, app ecosystem</text>
<text x="332.6" y="140">Android bloat, cert effort</text>
<text x="171.2" y="154.8">B</text>
<text x="184.4" y="154.8">Custom Linux + mesh SoC (integrated SX1262)</text>
<text x="258.5" y="154.8">clean, sovereign, repairable</text>
<text x="332.6" y="154.8">OS work, smaller ecosystem</text>
<text x="171.2" y="169.6">C</text>
<text x="184.4" y="169.6">Hybrid: Linux core + Android layer</text>
<text x="258.5" y="169.6">best of both</text>
<text x="332.6" y="169.6">longest dev time</text>
<text x="15.1" y="184.7">CAPABILITY</text>
<text x="89.2" y="184.7">IMPLEMENTATION</text>
<text x="15.1" y="191.3">Mesh node</text>
<text x="89.2" y="191.3">SX1262 LoRa 915 + signed envelopes — every phone extends the network</text>
<text x="15.1" y="199.2">Satellite SOS</text>
<text x="89.2" y="199.2">L-band messenger module now; own constellation later</text>
<text x="15.1" y="207.2">Offline apps</text>
<text x="89.2" y="207.2">maps, manuals, forms, messaging EN/FR — useful with zero bars</text>
<text x="15.1" y="215.1">Cellular</text>
<text x="89.2" y="215.1">LTE Cat-1/4 when towers exist — proven path from L1</text>
<text x="15.1" y="223">Power</text>
<text x="89.2" y="223">replaceable battery + USB-C PD + solar trickle option</text>
<text x="15.1" y="231">Rugged</text>
<text x="89.2" y="231">IP68 · -30..+55 °C · glove UI · 1.5 m drop target</text>
<text x="344.5" y="247.1">Surafel Negussie</text>
<text x="382.9" y="247.1">1/7</text>
<text x="344.5" y="255.9">2026-11-12</text>
<text x="382.9" y="255.9">AF-P-101</text>
<text x="344.5" y="264.6">NTS</text>
<text x="382.9" y="264.6">mm</text>
</g>
<text font-size="3.2" fill="#8a8a8a" x="43.4" y="159.8">~145×72×14 mm · ~220 g · NTS</text>
<text font-size="3.2" fill="#1a4f8a" x="276.2" y="247.1">EMEBET INC. · emebetos.ca</text>
<g font-size="2.9" fill="#8a8a8a">
<text x="15.3" y="22.5">CONCEPT — RURAL COMMS DEVICE</text>
<text x="94.7" y="22">REV 0 · 2026-11-12</text>
<text x="55.4" y="97.9">glove-friendly UI</text>
<text x="45.4" y="165.6">mesh radio marks shown in blue</text>
</g>
<g font-size="2.6" fill="#8a8a8a">
<text x="276.2" y="252.1">SOLE PROPRIETARY OWNER</text>
<text x="276.2" y="255.9">SURAFEL NEGUSSIE — PLANNER/MAKER</text>
</g>
<text font-size="2.6" x="276.2" y="261.4">PROPRIETARY &amp; CONFIDENTIAL</text>
<text font-size="2.6" fill="#b3261e" x="12.7" y="274.6">EMEBET INC. — PROPRIETARY &amp; CONFIDENTIAL</text>
<g font-size="2.4" fill="#8a8a8a">
<text x="344.5" y="242.6">DRAWN</text>
<text x="382.9" y="242.6">SHEET</text>
<text x="344.5" y="251.4">DATE</text>
<text x="382.9" y="251.4">DWG NO</text>
<text x="344.5" y="260.1">SCALE</text>
<text x="382.9" y="260.1">UNITS</text>
</g>
<text font-size="2.4" fill="#1c1c1c" x="276.2" y="265.1">UNAUTHORIZED DISTRIBUTION PROHIBITED</text>
</svg>
